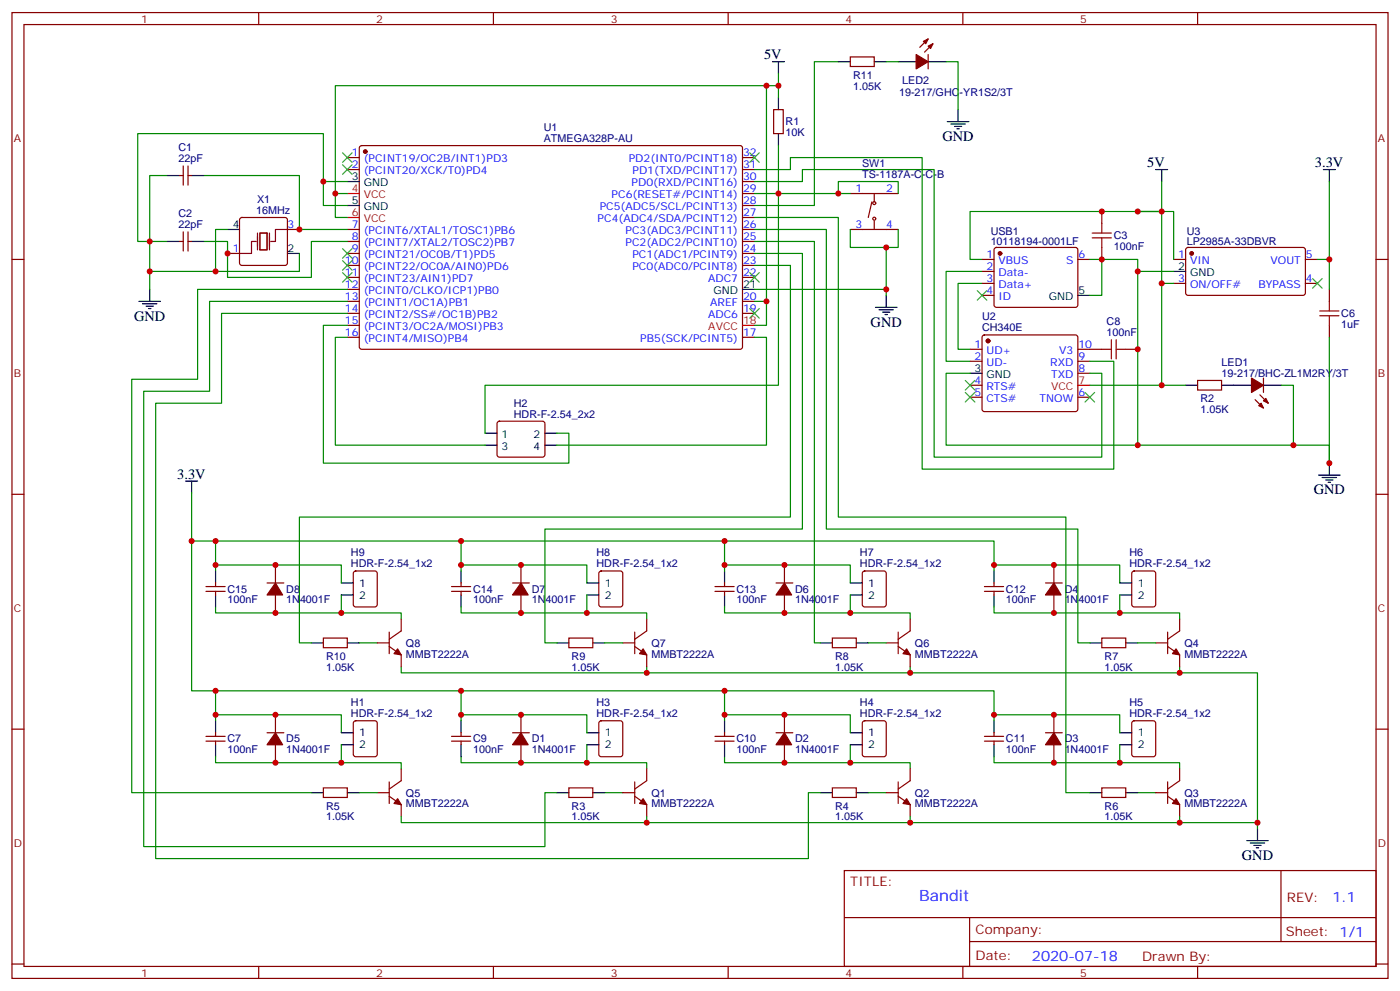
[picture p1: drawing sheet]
<svg xmlns="http://www.w3.org/2000/svg" width="412mm" height="292mm" viewBox="0 0 412 292" stroke-linecap="round" stroke-linejoin="round" font-family="sans-serif">
<g fill="none" stroke="#870000" stroke-width=".35">
<path d="M3.5 3.7h405.4v284.3h-405.4zM7.1 7.2h398.2v277.3h-398.2zM76.2 3.7v3.5M145.3 3.7v3.5M214.5 3.7v3.5M250.5 16.8h7v2.8h-7zM273.4 11.5l-2.5 2.4M273.4 16.1v4.2M274.8 12.9l-2.5 2.4M283.6 3.7v3.5M352.8 3.7v3.5M227.9 32.3h2.8v7h-2.8z"/>
<path d="M52.9 51.7h1.1M54 48.9v5.6M55.4 48.9v5.6M55.4 51.7h1M102.3 46.4h3.5M102.3 49.9h3.5M106.1 43.1l.4-.2h111.8l.4 .7v58.8l-.7 .4h-111.7l-.5-.7v-58.5zM218.7 46.4h3.5M218.7 49.9h3.5M218.7 57h3.5M218.7 53.4h3.5M250.5 57h14.1"/>
<path d="M256.8 59.4l-1 4.6M257.5 57v2.4M3.5 76.4h3.6M52.9 71.1h1.1M54 68.3v5.6M55.4 71.1h1M55.4 68.3v5.6M67 74.6h3.6M70.8 64.2l.5-.2h12.7l.5 .2 .2 .5v12.7l-.3 .5-.4 .2h-12.7l-.5-.2-.2-.5v-12.7zM84.7 67.6h3.5M102.3 67.6h3.5M102.3 71.1h3.5"/>
<path d="M102.3 74.6h3.5M102.3 78.1h3.5M218.7 67.6h3.5M218.7 71.1h3.5M218.7 74.6h3.5M218.7 78.1h3.5M218.7 64h3.5M218.7 60.5h3.5M250.5 67.6h14.1M257.5 65.1v2.5M289.3 76.4h3.5M289.3 79.9h3.5"/>
<path d="M293 73.1l.5-.3h23.3l.5 .3 .2 .5-.1 16.5-.6 .4-23.6-.1-.4-.6v-16.2zM317.5 76.4h3.5M324.6 62.3v3.5M324.6 72.8v3.6M345.7 76.4h3.5M349.5 73.1l.5-.3 34.1 .1 .4 .7v12.9l-.7 .5-34.1-.1-.5-.6v-12.7zM384.5 76.4h3.6M405.3 76.4h3.6M102.3 81.7h3.5M102.3 85.2h3.5M102.3 88.7h3.5M102.3 92.3h3.5"/>
<path d="M102.3 95.8h3.5M102.3 99.3h3.5M218.7 81.7h3.5M218.7 88.7h3.5M218.7 92.3h3.5M218.7 99.3h3.5M289.3 83.4h3.5M289.3 87h3.5M289.5 98.8l.5-.2h26.8l.5 .2 .2 .5v21.2l-.2 .5-.5 .2h-26.8l-.5-.3-.2-.4v-21.2zM345.7 83.4h3.5M384.5 83.4h3.6M391.6 85.2v3.5"/>
<path d="M391.6 95.8v3.5M285.8 102.8h3.5M285.8 106.4h3.5M285.8 113.4h3.5M285.8 116.9h3.5M317.5 102.8h7.1M317.5 106.4h3.5M317.5 116.9h3.5M317.5 109.9h3.5M331.6 102.8h3.5M352.8 112h7v2.8h-7zM369.7 117.7l2.5 2.4"/>
<path d="M371.1 116.2l2.5 2.5M372.2 111.3v4.2M146.6 124.2l.5-.2h12.7l.5 .2 .2 .5-.1 9.5-.6 .4-13-.1-.4-.6v-9.2zM3.5 145.5h3.6M405.3 145.5h3.6M60.7 174.1h5.6M60.7 172.7h5.6M63.5 171.6v1.1M63.5 174.1v1.1M78.7 171.6h4.9M81.1 166.3v5.3M81.1 175.2v5.2"/>
<path d="M104.3 168.3l.5-.2h5.6l.7 .4v9.5l-.4 .6-5.9 .1-.7-.5v-9.4zM133 174.1h5.6M133 172.7h5.6M135.8 171.6v1.1M135.8 174.1v1.1M151 171.6h4.9M153.5 166.3v5.3M153.5 175.2v5.2M176.6 168.3l.5-.2h5.6l.7 .4v9.5l-.4 .6-5.9 .1-.7-.5v-9.4zM210.6 174.1h5.7M210.6 172.7h5.7M213.4 171.6v1.1"/>
<path d="M213.4 174.1v1.1M228.6 171.6h4.9M231.1 166.3v5.3M231.1 175.2v5.2M254.2 168.3l.5-.2h5.6l.7 .4 .1 9.5-.5 .6-5.9 .1-.6-.5-.1-9.4zM290 174.1h5.6M290 172.7h5.6M292.8 171.6v1.1M292.8 174.1v1.1M308 171.6h4.9M310.4 166.3v5.3M310.4 175.2v5.2"/>
<path d="M333.6 168.3l.5-.2h5.6l.7 .4v9.5l-.4 .6-5.9 .1-.7-.5v-9.4zM95.2 187.9h7.1v2.8h-7.1zM111.1 189.3h3.6M114.7 190.3l3.5 2.5v3.5M114.7 186.1v6.3M118.2 182.2v3.5l-3.5 2.5M167.6 187.9h7v2.8h-7zM183.4 189.3h3.6M187 190.3l3.5 2.5v3.5M187 186.1v6.3M190.5 182.2v3.5l-3.5 2.5M245.2 187.9h7v2.8h-7z"/>
<path d="M261.1 189.3h3.5M264.6 190.3l3.5 2.5v3.5M264.6 186.1v6.3M268.1 182.2v3.5l-3.5 2.5M324.6 187.9h7v2.8h-7zM340.4 189.3h3.6M344 190.3l3.5 2.5v3.5M344 186.1v6.3M347.5 182.2v3.5l-3.5 2.5M3.5 214.7h3.6M60.7 218.2h5.6M60.7 216.8h5.6"/>
<path d="M63.5 215.7v1.1M63.5 218.2v1.1M78.7 215.7h4.9M81.1 210.4v5.3M81.1 219.3v5.2M104.3 212.4l.5-.2h5.6l.7 .4v9.5l-.4 .6-5.9 .1-.7-.5v-9.4zM133 218.2h5.6M133 216.8h5.6M135.8 215.7v1.1M135.8 218.2v1.1M151 215.7h4.9M153.5 210.4v5.3"/>
<path d="M153.5 219.3v5.2M176.6 212.4l.5-.2h5.6l.7 .4v9.5l-.4 .6-5.9 .1-.7-.5v-9.4zM210.6 218.2h5.7M210.6 216.8h5.7M213.4 215.7v1.1M213.4 218.2v1.1M228.6 215.7h4.9M231.1 210.4v5.3M231.1 219.3v5.2M254.2 212.4l.5-.2h5.6l.7 .4 .1 9.5-.5 .6-5.9 .1-.6-.5-.1-9.4zM290 218.2h5.6M290 216.8h5.6"/>
<path d="M292.8 215.7v1.1M292.8 218.2v1.1M308 215.7h4.9M310.4 210.4v5.3M310.4 219.3v5.2M333.6 212.4l.5-.2h5.6l.7 .4v9.5l-.4 .6-5.9 .1-.7-.5v-9.4zM405.3 214.7h3.6M95.2 232h7.1v2.8h-7.1zM111.1 233.4h3.6M114.7 234.4l3.5 2.5v3.5M114.7 230.2v6.3M118.2 226.3v3.5l-3.5 2.5"/>
<path d="M167.6 232h7v2.8h-7zM183.4 233.4h3.6M187 234.4l3.5 2.5v3.5M187 230.2v6.3M190.5 226.3v3.5l-3.5 2.5M245.2 232h7v2.8h-7zM261.1 233.4h3.5M264.6 234.4l3.5 2.5v3.5M264.6 230.2v6.3M268.1 226.3v3.5l-3.5 2.5M324.6 232h7v2.8h-7zM340.4 233.4h3.6"/>
<path d="M344 234.4l3.5 2.5v3.5M344 230.2v6.3M347.5 226.3v3.5l-3.5 2.5M248.7 256.3h156.6v28.2h-156.6zM377.3 256.3v20.9M248.7 270.1h156.5M285.6 277.2h119.6M285.6 270.1v14.2M3.5 283.8h3.6M76.2 284.5v3.5M145.3 284.5v3.5M214.5 284.5v3.5"/>
<path d="M283.6 284.5v3.5M352.8 284.5v3.5M405.3 283.8h3.6"/>
<circle cx="257.5" cy="59.8" r=".44"/>
<circle cx="257.5" cy="64.4" r=".44"/>
</g>
<g fill="#870000" stroke="#870000" stroke-width=".35">
<path d="M117.1 235.1l1.1 1.8-2.1-.4z"/>
<path d="M81.1 215.7l2.2 3.6h-4.6z"/>
<path d="M368.7 111.3l3.5 2.1-3.5 2.1z"/>
<path d="M372.9 117.3l.7 1.4-1.4-.7z"/>
<path d="M370.8 119.4l.7-.7 .7 1.4z"/>
<path d="M153.5 215.7l2.1 3.6h-4.6z"/>
<path d="M189.4 235.1l1.1 1.8-2.1-.4z"/>
<path d="M231.1 215.7l2.1 3.6h-4.6z"/>
<path d="M267.1 235.1l1 1.8-2.1-.4z"/>
<path d="M310.4 215.7l2.2 3.6h-4.6z"/>
<path d="M346.4 235.1l1.1 1.8-2.1-.4z"/>
<path d="M346.4 191l1.1 1.8-2.1-.4z"/>
<path d="M310.4 171.6l2.2 3.6h-4.6z"/>
<path d="M267.1 191l1 1.8-2.1-.4z"/>
<path d="M231.1 171.6l2.1 3.6h-4.6z"/>
<path d="M189.4 191l1.1 1.8-2.1-.4z"/>
<path d="M153.5 171.6l2.1 3.6h-4.6z"/>
<path d="M81.1 171.6l2.2 3.6h-4.6z"/>
<path d="M117.1 191l1.1 1.8-2.1-.4z"/>
<path d="M269.9 16.1l3.5 2.1-3.5 2.1z"/>
<path d="M273.4 13.6l1.4-.7-.7 1.4z"/>
<path d="M272 12.2l1.4-.7-.7 1.4z"/>
<circle cx="107.6" cy="44.6" r=".53"/>
<circle cx="291" cy="100.4" r=".53"/>
<circle cx="294.6" cy="74.6" r=".53"/>
<circle cx="351" cy="74.6" r=".53"/>
</g>
<g fill="none" stroke="#000" stroke-width=".35">
<path d="M227.5 18.2h3.6M229.3 18.2v3.5M246.9 18.2h3.6M257.5 18.2h3.6M264.6 18.2h5.3M273.4 18.2h5.3M229.3 28.8v3.5M229.3 39.3v3.6M279 35.8h6.4M280.1 36.5h4.2M281.2 37.2h2.1M281.9 37.9h.7"/>
<path d="M282.2 32.3v3.5M49.4 51.7h3.5M56.4 51.7h3.6M102.3 53.4h3.5M340.4 49.9h3.6M342.2 49.9v3.5M389.8 49.9h3.5M391.6 49.9v3.5M49.4 71.1h3.5M56.4 71.1h3.6M67 67.6h3.6M84.7 74.6h3.5"/>
<path d="M102.3 60.5h3.5M345.7 79.9h3.5M40.9 88.7h6.4M42 89.4h4.2M43 90.1h2.2M43.7 90.8h.7M44.1 85.2v3.5M218.7 85.2h3.5M257.9 90.5h6.3M258.9 91.2h4.3M260 91.9h2.1M260.7 92.6h.7"/>
<path d="M261.1 87v3.5M317.5 87h3.5M285.8 109.9h3.5M349.2 113.4h3.6M359.8 113.4h8.9M372.2 113.4h5.3M142.9 127.5h3.5M142.9 131.1h3.5M160.5 127.5h3.5M160.5 131.1h3.5M388.4 139.9h6.4M391.6 136.3v3.6"/>
<path d="M54.7 141.6h3.5M56.4 141.6v3.6M389.5 140.6h4.2M390.5 141.3h2.1M391.2 142h.7M63.5 168.1v3.5M63.5 175.2v3.5M100.5 171.6h3.6M100.5 175.2h3.6M135.8 168.1v3.5M135.8 175.2v3.5M172.9 171.6h3.5"/>
<path d="M172.9 175.2h3.5M213.4 168.1v3.5M213.4 175.2v3.5M250.5 171.6h3.5M250.5 175.2h3.5M292.8 168.1v3.5M292.8 175.2v3.5M329.8 171.6h3.6M329.8 175.2h3.6M91.7 189.3h3.5M102.3 189.3h3.5M164 189.3h3.6"/>
<path d="M174.6 189.3h3.6M241.7 189.3h3.5M252.2 189.3h3.6M321 189.3h3.6M331.6 189.3h3.5M63.5 212.2v3.5M63.5 219.3v3.5M100.5 215.7h3.6M100.5 219.3h3.6M135.8 212.2v3.5M135.8 219.3v3.5M172.9 215.7h3.5"/>
<path d="M172.9 219.3h3.5M213.4 212.2v3.5M213.4 219.3v3.5M250.5 215.7h3.5M250.5 219.3h3.5M292.8 212.2v3.5M292.8 219.3v3.5M329.8 215.7h3.6M329.8 219.3h3.6M91.7 233.4h3.5M102.3 233.4h3.5M164 233.4h3.6"/>
<path d="M174.6 233.4h3.6M241.7 233.4h3.5M252.2 233.4h3.6M321 233.4h3.6M331.6 233.4h3.5M367.2 247.5h6.4M368.3 248.2h4.2M369.4 248.9h2.1M370.1 249.6h.7M370.4 243.9v3.6"/>
</g>
<path d="M102.3 57h3.5M102.3 64h3.5M218.7 95.8h3.5M317.5 113.4h3.5" fill="none" stroke="#f00" stroke-width=".35"/>
<path d="M75.5 71.1h-1.4v3.5h-3.5M75.8 68.6v5M76.6 68.6h2.1v5h-2.1zM79.4 68.6v5M84.7 67.6h-3.6v3.5h-1.4" fill="none" stroke="#870012" stroke-width=".35"/>
<g fill="none" stroke="#008700" stroke-width=".35">
<path d="M246.9 18.2h-7v42.3h-17.7M261.1 18.2h3.5M278.7 18.2h3.5v14.1M225.8 25.2h-127v38.8h3.5M229.3 21.7v7.1M229.3 25.2h-3.5v70.6h-3.6M49.4 51.7h-5.3v33.5M60 51.7h28.2v15.9h14.1M95.2 53.4v-14.1h-54.6v31.8h8.8M98.8 57h3.5M102.3 53.4h-7.1v7.1h7.1M222.2 57h7.1v56.4h-86.4v14.1"/>
<path d="M222.2 53.4h14.2v-3.5h38.8v84.7h49.4v-24.7h-3.6M222.2 49.9h10.6v-3.5h38.8v91.7h56.5v-31.7h-7.1M229.3 42.9v14.1h21.2M246.9 57v-3.6h17.7v3.6M342.2 53.4v8.9h-56.4v14.1h3.5M391.6 53.4v31.8M60 71.1h7v10.6h24.7v-10.6h10.6M67 67.6h-3.5v12.3h-19.4M88.2 74.6v5.3h-24.7M222.2 78.1h10.6v74.1h-144.6v37.1h3.5M222.2 74.6h14.2v81.2h-75.9v33.5h3.5M222.2 71.1h17.7v118.2h1.8"/>
<path d="M222.2 64h24.7v88.2h67.1v81.2h7M222.2 67.6h21.2v88.2h74.1v33.5h3.5M250.5 67.6v5.2h10.6M264.6 67.6v5.2h-3.5v12.4M289.3 79.9h-10.6v26.5h7.1M321 76.4h14.1v54.7h56.5v5.2v-37M324.6 76.4v10.6h-3.6M335.1 62.3h10.6v14.1M335.1 79.9h10.6M342.2 62.3v21.1h3.5M388.1 76.4h3.5M102.3 99.3h-3.5v31.8h44.1"/>
<path d="M102.3 95.8h-7.1v40.5h72.4v-8.8h-3.6M102.3 88.7h-40.6v26.5h-19.4v134h118.2v-15.8h3.5M102.3 92.3h-37v26.4h-19.4v134.1h192.2v-19.4h3.6M102.3 85.2h-44.1v26.5h-19.4v121.7h52.9M222.2 99.3h3.6v31.8h-61.8M222.2 85.2h38.9v1.8M222.2 88.7h3.6M289.3 83.4h-7.1v19.4h3.6M342.2 83.4v30h-21.2M285.8 109.9h-7.1v21.2h56.4M342.2 113.4h7M377.5 113.4h3.5v17.7"/>
<path d="M56.4 145.2v58.2h7.1v7M56.4 159.3h236.4v7M63.5 159.3v7M135.8 159.3v7M213.4 159.3v7M63.5 168.1v-1.8h37v5.3M63.5 178.7v1.7h54.7v1.8M100.5 175.2v5.2M135.8 178.7v1.7h54.7v1.8M135.8 168.1v-1.8h37.1v5.3M172.9 175.2v5.2M213.4 178.7v1.7h54.7v1.8"/>
<path d="M213.4 168.1v-1.8h37.1v5.3M250.5 175.2v5.2M292.8 178.7v1.7h54.7v1.8M292.8 168.1v-1.8h37v5.3M329.8 175.2v5.2M105.8 189.3h5.3M118.2 196.3v1.8h252.2v44.1M178.2 189.3h5.2M190.5 196.3v1.8M255.8 189.3h5.3M268.1 196.3v1.8M335.1 189.3h5.3"/>
<path d="M347.5 196.3v1.8M63.5 212.2v-1.8h37v5.3M63.5 203.4h72.3v7M100.5 219.3v5.2M135.8 212.2v-1.8h37.1v5.3M135.8 203.4h77.6v7M172.9 219.3v5.2M213.4 212.2v-1.8h37.1v5.3M213.4 203.4h79.4v7M250.5 219.3v5.2M292.8 212.2v-1.8h37v5.3M329.8 219.3v5.2"/>
<path d="M63.5 222.8v1.7h54.7v1.8M105.8 233.4h5.3M135.8 222.8v1.7h54.7v1.8M178.2 233.4h5.2M213.4 222.8v1.7h54.7v1.8M255.8 233.4h5.3M292.8 222.8v1.7h54.7v1.8M335.1 233.4h5.3M118.2 240.4v1.8h252.2v1.7M190.5 240.4v1.8M268.1 240.4v1.8M347.5 240.4v1.8"/>
</g>
<path d="M321.7 68.6h5.7M321.7 70h5.7M324.6 65.8v2.8M324.6 70v2.8M388.8 93h5.6M388.8 91.5h5.6M391.6 88.7v2.8M391.6 93v2.8M324.6 102.8h2.8M327.4 100v5.7M328.8 100v5.7M328.8 102.8h2.8" fill="none" stroke="#a10000" stroke-width=".35"/>
<g fill="none" stroke="#3c3" stroke-width=".35">
<path d="M100.9 45l2.8 2.8M100.9 48.5l2.8 2.8M103.7 45l-2.8 2.8M103.7 48.5l-2.8 2.8M220.8 45l2.9 2.8M223.7 45l-2.9 2.8M100.9 73.2l2.8 2.8M100.9 76.7l2.8 2.9M103.7 73.2l-2.8 2.8M103.7 76.7l-2.8 2.9M100.9 80.3l2.8 2.8M103.7 80.3l-2.8 2.8"/>
<path d="M220.8 80.3l2.9 2.8M220.8 90.8l2.9 2.9M223.7 80.3l-2.9 2.8M223.7 90.8l-2.9 2.9M287.9 85.5l2.8 2.9M290.7 85.5l-2.8 2.9M386.6 82l2.9 2.8M389.5 82l-2.9 2.8M284.3 112l2.9 2.8M284.3 115.5l2.9 2.9M287.2 112l-2.9 2.8M287.2 115.5l-2.9 2.9"/>
<path d="M319.6 115.5l2.8 2.9M322.4 115.5l-2.8 2.9"/>
</g>
<g fill="#c00">
<circle cx="225.8" cy="88.7" r=".88"/>
<circle cx="56.4" cy="159.3" r=".88"/>
<circle cx="342.2" cy="113.4" r=".88"/>
<circle cx="135.8" cy="203.4" r=".88"/>
<circle cx="381" cy="131.1" r=".88"/>
<circle cx="335.1" cy="131.1" r=".88"/>
<circle cx="335.1" cy="62.3" r=".88"/>
<circle cx="391.6" cy="76.4" r=".88"/>
<circle cx="342.2" cy="62.3" r=".88"/>
<circle cx="63.5" cy="79.9" r=".88"/>
<circle cx="261.1" cy="72.8" r=".88"/>
<circle cx="63.5" cy="166.3" r=".88"/>
<circle cx="63.5" cy="159.3" r=".88"/>
<circle cx="213.4" cy="166.3" r=".88"/>
<circle cx="213.4" cy="159.3" r=".88"/>
<circle cx="292.8" cy="166.3" r=".88"/>
<circle cx="213.4" cy="210.4" r=".88"/>
<circle cx="63.5" cy="210.4" r=".88"/>
<circle cx="329.8" cy="180.4" r=".88"/>
<circle cx="310.4" cy="180.4" r=".88"/>
<circle cx="310.4" cy="166.3" r=".88"/>
<circle cx="172.9" cy="180.4" r=".88"/>
<circle cx="153.5" cy="180.4" r=".88"/>
<circle cx="153.5" cy="166.3" r=".88"/>
<circle cx="81.1" cy="166.3" r=".88"/>
<circle cx="81.1" cy="180.4" r=".88"/>
<circle cx="100.5" cy="180.4" r=".88"/>
<circle cx="231.1" cy="166.3" r=".88"/>
<circle cx="231.1" cy="180.4" r=".88"/>
<circle cx="250.5" cy="180.4" r=".88"/>
<circle cx="268.1" cy="242.2" r=".88"/>
<circle cx="250.5" cy="224.5" r=".88"/>
<circle cx="231.1" cy="224.5" r=".88"/>
<circle cx="231.1" cy="210.4" r=".88"/>
<circle cx="98.8" cy="57" r=".88"/>
<circle cx="100.5" cy="224.5" r=".88"/>
<circle cx="81.1" cy="224.5" r=".88"/>
<circle cx="81.1" cy="210.4" r=".88"/>
<circle cx="88.2" cy="67.6" r=".88"/>
<circle cx="67" cy="74.6" r=".88"/>
<circle cx="44.1" cy="71.1" r=".88"/>
<circle cx="95.3" cy="53.4" r=".88"/>
<circle cx="225.8" cy="25.2" r=".88"/>
<circle cx="153.5" cy="210.4" r=".88"/>
<circle cx="153.5" cy="224.5" r=".88"/>
<circle cx="172.9" cy="224.5" r=".88"/>
<circle cx="310.4" cy="210.4" r=".88"/>
<circle cx="310.4" cy="224.5" r=".88"/>
<circle cx="329.8" cy="224.5" r=".88"/>
<circle cx="190.5" cy="242.2" r=".88"/>
<circle cx="347.5" cy="242.2" r=".88"/>
<circle cx="190.5" cy="198.1" r=".88"/>
<circle cx="268.1" cy="198.1" r=".88"/>
<circle cx="347.5" cy="198.1" r=".88"/>
<circle cx="370.4" cy="242.2" r=".88"/>
<circle cx="63.5" cy="203.4" r=".88"/>
<circle cx="135.8" cy="210.4" r=".88"/>
<circle cx="213.4" cy="203.4" r=".88"/>
<circle cx="292.8" cy="210.4" r=".88"/>
<circle cx="135.8" cy="159.3" r=".88"/>
<circle cx="135.8" cy="166.3" r=".88"/>
<circle cx="229.3" cy="57" r=".88"/>
<circle cx="229.3" cy="25.2" r=".88"/>
<circle cx="261.1" cy="85.2" r=".88"/>
<circle cx="246.9" cy="57" r=".88"/>
<circle cx="44.1" cy="79.9" r=".88"/>
<circle cx="391.6" cy="136.3" r=".88"/>
<circle cx="324.6" cy="62.3" r=".88"/>
<circle cx="324.6" cy="76.4" r=".88"/>
<circle cx="335.1" cy="79.9" r=".88"/>
<circle cx="335.1" cy="102.8" r=".88"/>
<circle cx="342.2" cy="83.4" r=".88"/>
</g>
<text font-size="4.6" fill="#00f" x="270.8" y="265.3">Bandit</text>
<g font-size="4.2">
<text x="225.1" y="17.5">5V</text>
<text x="277.6" y="41.5">GND</text>
<text x="338" y="49.2">5V</text>
<text x="387.3" y="49.2">3.3V</text>
<text x="39.5" y="94.4">GND</text>
<text x="256.5" y="96.1">GND</text>
<text x="52.2" y="140.9">3.3V</text>
<text x="387" y="145.5">GND</text>
<text x="365.8" y="253.1">GND</text>
</g>
<g font-size="4.2" fill="#00f">
<text x="392.5" y="265.6">1.1</text>
<text x="304" y="282.9">2020-07-18</text>
</g>
<g font-size="3.9" fill="#800">
<text x="250.5" y="260.9">TITLE:</text>
<text x="379.1" y="265.6">REV:</text>
<text x="287.4" y="275.1">Company:</text>
<text x="378.7" y="275.7">Sheet: 1/1</text>
<text x="287.4" y="282.8">Date:</text>
<text x="336.4" y="282.8">Drawn By:</text>
</g>
<g font-size="3.2" fill="#800">
<text x="41.6" y="6.7">1</text>
<text x="110.8" y="6.7">2</text>
<text x="179.9" y="6.7">3</text>
<text x="249.1" y="6.7">4</text>
<text x="318.2" y="6.7">5</text>
<text x="4.1" y="41.8">A</text>
<text x="405.9" y="41.8">A</text>
<text x="4.1" y="110.9">B</text>
<text x="405.9" y="110.9">B</text>
<text x="4.1" y="180.1">C</text>
<text x="405.9" y="180.1">C</text>
<text x="4.1" y="249.2">D</text>
<text x="405.9" y="249.2">D</text>
<text x="41.6" y="287.5">1</text>
<text x="110.8" y="287.5">2</text>
<text x="179.9" y="287.5">3</text>
<text x="249.1" y="287.5">4</text>
<text x="318.2" y="287.5">5</text>
</g>
<g font-size="3.2" fill="#000080">
<text x="251.3" y="23.1">R11</text>
<text x="251.3" y="26.4">1.05K</text>
<text x="264.8" y="28.1">19-217/GHC-YR1S2/3T</text>
<text x="265.8" y="24.6">LED2</text>
<text x="160.2" y="41.7">ATMEGA328P-AU</text>
<text x="160.2" y="38.5">U1</text>
<text x="231.4" y="40.2">10K</text>
<text x="231.4" y="36.9">R1</text>
<text x="52.6" y="47.8">22pF</text>
<text x="52.6" y="44.6">C1</text>
<text x="254" y="52.3">TS-1187A-C-C-B</text>
<text x="254" y="49.1">SW1</text>
<text x="75.7" y="59.6">X1</text>
<text x="52.6" y="64">C2</text>
<text x="75.5" y="62.9">16MHz</text>
<text x="52.6" y="67.2">22pF</text>
<text x="291.8" y="69.1">USB1</text>
<text x="328.1" y="70.5">C3</text>
<text x="349.6" y="69.1">U3</text>
<text x="291.8" y="72.2">10118194-0001LF</text>
<text x="328.1" y="73.6">100nF</text>
<text x="349.6" y="72.2">LP2985A-33DBVR</text>
<text x="289.3" y="94.3">U2</text>
<text x="326" y="95.8">C8</text>
<text x="395.1" y="93.3">C6</text>
<text x="289.3" y="97.5">CH340E</text>
<text x="326" y="99">100nF</text>
<text x="395.1" y="96.5">1uF</text>
<text x="359.8" y="107.8">LED1</text>
<text x="359.8" y="111">19-217/BHC-ZL1M2RY/3T</text>
<text x="151.4" y="119.7">H2</text>
<text x="353.6" y="118.4">R2</text>
<text x="151.4" y="122.9">HDR-F-2.54_2x2</text>
<text x="353.6" y="121.6">1.05K</text>
<text x="103.4" y="167">HDR-F-2.54_1x2</text>
<text x="103.4" y="163.8">H9</text>
<text x="175.7" y="167">HDR-F-2.54_1x2</text>
<text x="175.7" y="163.8">H8</text>
<text x="253.3" y="167">HDR-F-2.54_1x2</text>
<text x="253.3" y="163.8">H7</text>
<text x="332.7" y="167">HDR-F-2.54_1x2</text>
<text x="332.7" y="163.8">H6</text>
<text x="67" y="177.6">100nF</text>
<text x="67" y="174.4">C15</text>
<text x="84.3" y="177.6">1N4001F</text>
<text x="84.3" y="174.4">D8</text>
<text x="139.3" y="177.6">100nF</text>
<text x="139.3" y="174.4">C14</text>
<text x="156.6" y="177.6">1N4001F</text>
<text x="156.6" y="174.4">D7</text>
<text x="217" y="177.6">100nF</text>
<text x="217" y="174.4">C13</text>
<text x="234.2" y="177.6">1N4001F</text>
<text x="234.2" y="174.4">D6</text>
<text x="296.3" y="177.6">100nF</text>
<text x="296.3" y="174.4">C12</text>
<text x="313.6" y="177.6">1N4001F</text>
<text x="313.6" y="174.4">D4</text>
<text x="119.6" y="190.4">Q8</text>
<text x="191.9" y="190.4">Q7</text>
<text x="269.5" y="190.4">Q6</text>
<text x="348.9" y="190.4">Q4</text>
<text x="96.1" y="197.5">1.05K</text>
<text x="96.1" y="194.2">R10</text>
<text x="119.6" y="193.6">MMBT2222A</text>
<text x="168.4" y="197.5">1.05K</text>
<text x="168.4" y="194.2">R9</text>
<text x="191.9" y="193.6">MMBT2222A</text>
<text x="246" y="197.5">1.05K</text>
<text x="246" y="194.2">R8</text>
<text x="269.5" y="193.6">MMBT2222A</text>
<text x="325.4" y="197.5">1.05K</text>
<text x="325.4" y="194.2">R7</text>
<text x="348.9" y="193.6">MMBT2222A</text>
<text x="103.4" y="207.9">H1</text>
<text x="175.7" y="207.9">H3</text>
<text x="253.3" y="207.9">H4</text>
<text x="332.7" y="207.9">H5</text>
<text x="103.4" y="211.1">HDR-F-2.54_1x2</text>
<text x="175.7" y="211.1">HDR-F-2.54_1x2</text>
<text x="253.3" y="211.1">HDR-F-2.54_1x2</text>
<text x="332.7" y="211.1">HDR-F-2.54_1x2</text>
<text x="67" y="221.7">100nF</text>
<text x="67" y="218.5">C7</text>
<text x="84.3" y="221.7">1N4001F</text>
<text x="84.3" y="218.5">D5</text>
<text x="139.3" y="221.7">100nF</text>
<text x="139.3" y="218.5">C9</text>
<text x="156.6" y="221.7">1N4001F</text>
<text x="156.6" y="218.5">D1</text>
<text x="217" y="221.7">100nF</text>
<text x="217" y="218.5">C10</text>
<text x="234.2" y="221.7">1N4001F</text>
<text x="234.2" y="218.5">D2</text>
<text x="296.3" y="221.7">100nF</text>
<text x="296.3" y="218.5">C11</text>
<text x="313.6" y="221.7">1N4001F</text>
<text x="313.6" y="218.5">D3</text>
<text x="96.1" y="238.3">R5</text>
<text x="119.6" y="237.7">MMBT2222A</text>
<text x="119.6" y="234.5">Q5</text>
<text x="168.4" y="238.3">R3</text>
<text x="191.9" y="237.7">MMBT2222A</text>
<text x="191.9" y="234.5">Q1</text>
<text x="246" y="238.3">R4</text>
<text x="269.5" y="237.7">MMBT2222A</text>
<text x="269.5" y="234.5">Q2</text>
<text x="325.4" y="238.3">R6</text>
<text x="348.9" y="237.7">MMBT2222A</text>
<text x="348.9" y="234.5">Q3</text>
<text x="96.1" y="241.6">1.05K</text>
<text x="168.4" y="241.6">1.05K</text>
<text x="246" y="241.6">1.05K</text>
<text x="325.4" y="241.6">1.05K</text>
</g>
<g font-size="3.2" fill="#00f">
<text x="103.6" y="46">1</text>
<text x="107.1" y="47.8">(PCINT19/OC2B/INT1)PD3</text>
<text x="185.2" y="47.8">PD2(INT0/PCINT18)</text>
<text x="218.9" y="46">32</text>
<text x="103.6" y="49.6">2</text>
<text x="107.1" y="51.3">(PCINT20/XCK/T0)PD4</text>
<text x="186.3" y="51.3">PD1(TXD/PCINT17)</text>
<text x="218.9" y="53.1">30</text>
<text x="218.9" y="49.6">31</text>
<text x="180.2" y="58.4">PC6(RESET#/PCINT14)</text>
<text x="186.1" y="54.9">PD0(RXD/PCINT16)</text>
<text x="218.9" y="56.6">29</text>
<text x="252" y="56.6">1</text>
<text x="261.1" y="56.6">2</text>
<text x="176.1" y="65.4">PC4(ADC4/SDA/PCINT12)</text>
<text x="176.7" y="61.9">PC5(ADC5/SCL/PCINT13)</text>
<text x="218.9" y="63.7">27</text>
<text x="218.9" y="60.1">28</text>
<text x="84.7" y="67.2">3</text>
<text x="103.6" y="67.2">7</text>
<text x="103.6" y="70.7">8</text>
<text x="107.1" y="69">(PCINT6/XTAL1/TOSC1)PB6</text>
<text x="184.3" y="69">PC3(ADC3/PCINT11)</text>
<text x="218.9" y="70.7">25</text>
<text x="218.9" y="67.2">26</text>
<text x="252" y="67.2">3</text>
<text x="261.1" y="67.2">4</text>
<text x="68.5" y="74.3">1</text>
<text x="101.6" y="77.8">10</text>
<text x="103.6" y="74.3">9</text>
<text x="107.1" y="72.5">(PCINT7/XTAL2/TOSC2)PB7</text>
<text x="107.1" y="76">(PCINT21/OC0B/T1)PD5</text>
<text x="184.3" y="72.5">PC2(ADC2/PCINT10)</text>
<text x="186.3" y="76">PC1(ADC1/PCINT9)</text>
<text x="218.9" y="77.8">23</text>
<text x="218.9" y="74.3">24</text>
<text x="290.6" y="76">1</text>
<text x="294.1" y="77.8">VBUS</text>
<text x="314" y="77.8">S</text>
<text x="317.7" y="76">6</text>
<text x="347.1" y="76">1</text>
<text x="350.6" y="77.8">VIN</text>
<text x="374.3" y="77.8">VOUT</text>
<text x="384.7" y="76">5</text>
<text x="101.6" y="81.3">11</text>
<text x="107.1" y="79.6">(PCINT22/OC0A/AIN0)PD6</text>
<text x="107.1" y="83.1">(PCINT23/AIN1)PD7</text>
<text x="186.3" y="79.6">PC0(ADC0/PCINT8)</text>
<text x="208.6" y="83.1">ADC7</text>
<text x="218.9" y="81.3">22</text>
<text x="290.6" y="79.6">2</text>
<text x="290.6" y="83.1">3</text>
<text x="294.1" y="81.3">Data-</text>
<text x="347.1" y="83.1">3</text>
<text x="384.7" y="83.1">4</text>
<text x="101.6" y="84.8">12</text>
<text x="101.6" y="88.4">13</text>
<text x="107.1" y="86.6">(PCINT0/CLKO/ICP1)PB0</text>
<text x="218.9" y="88.4">20</text>
<text x="290.6" y="86.6">4</text>
<text x="294.1" y="84.8">Data+</text>
<text x="294.1" y="88.4">ID</text>
<text x="350.6" y="84.8">ON/OFF#</text>
<text x="370.7" y="84.8">BYPASS</text>
<text x="101.6" y="91.9">14</text>
<text x="101.6" y="95.4">15</text>
<text x="107.1" y="90.1">(PCINT1/OC1A)PB1</text>
<text x="107.1" y="93.7">(PCINT2/SS#/OC1B)PB2</text>
<text x="208.6" y="93.7">ADC6</text>
<text x="209.2" y="90.1">AREF</text>
<text x="218.9" y="91.9">19</text>
<text x="101.6" y="99">16</text>
<text x="107.1" y="97.2">(PCINT3/OC2A/MOSI)PB3</text>
<text x="107.1" y="100.7">(PCINT4/MISO)PB4</text>
<text x="188.6" y="100.7">PB5(SCK/PCINT5)</text>
<text x="218.9" y="99">17</text>
<text x="287.1" y="102.5">1</text>
<text x="287.1" y="106">2</text>
<text x="290.6" y="104.2">UD+</text>
<text x="290.6" y="107.8">UD-</text>
<text x="309.4" y="107.8">RXD</text>
<text x="312" y="104.2">V3</text>
<text x="317.7" y="106">9</text>
<text x="317.7" y="102.5">10</text>
<text x="287.1" y="113.1">4</text>
<text x="309.6" y="111.3">TXD</text>
<text x="317.7" y="109.5">8</text>
<text x="287.1" y="116.6">5</text>
<text x="290.6" y="114.8">RTS#</text>
<text x="290.6" y="118.4">CTS#</text>
<text x="306.2" y="118.4">TNOW</text>
<text x="317.7" y="116.6">6</text>
</g>
<g font-size="3.2">
<text x="103.6" y="53.1">3</text>
<text x="107.1" y="54.9">GND</text>
<text x="103.6" y="60.1">5</text>
<text x="107.1" y="61.9">GND</text>
<text x="68.5" y="67.2">4</text>
<text x="84.7" y="74.3">2</text>
<text x="347.1" y="79.6">2</text>
<text x="350.6" y="81.3">GND</text>
<text x="210.1" y="86.6">GND</text>
<text x="218.9" y="84.8">21</text>
<text x="308.9" y="88.4">GND</text>
<text x="317.7" y="86.6">5</text>
<text x="287.1" y="109.5">3</text>
<text x="290.6" y="111.3">GND</text>
<text x="147.7" y="128.9">1</text>
<text x="157.2" y="128.9">2</text>
<text x="147.7" y="132.5">3</text>
<text x="157.2" y="132.5">4</text>
<text x="105.8" y="172.7">1</text>
<text x="178.2" y="172.7">1</text>
<text x="255.8" y="172.7">1</text>
<text x="335.1" y="172.7">1</text>
<text x="105.8" y="176.2">2</text>
<text x="178.2" y="176.2">2</text>
<text x="255.8" y="176.2">2</text>
<text x="335.1" y="176.2">2</text>
<text x="105.8" y="216.8">1</text>
<text x="105.8" y="220.3">2</text>
<text x="178.2" y="216.8">1</text>
<text x="178.2" y="220.3">2</text>
<text x="255.8" y="216.8">1</text>
<text x="255.8" y="220.3">2</text>
<text x="335.1" y="216.8">1</text>
<text x="335.1" y="220.3">2</text>
</g>
<g font-size="3.2" fill="#f00">
<text x="103.6" y="56.6">4</text>
<text x="107.1" y="58.4">VCC</text>
<text x="103.6" y="63.7">6</text>
<text x="107.1" y="65.4">VCC</text>
<text x="218.9" y="95.4">18</text>
<text x="208.6" y="97.2">AVCC</text>
<text x="317.7" y="113.1">7</text>
<text x="309.6" y="114.8">VCC</text>
</g>
</svg>
